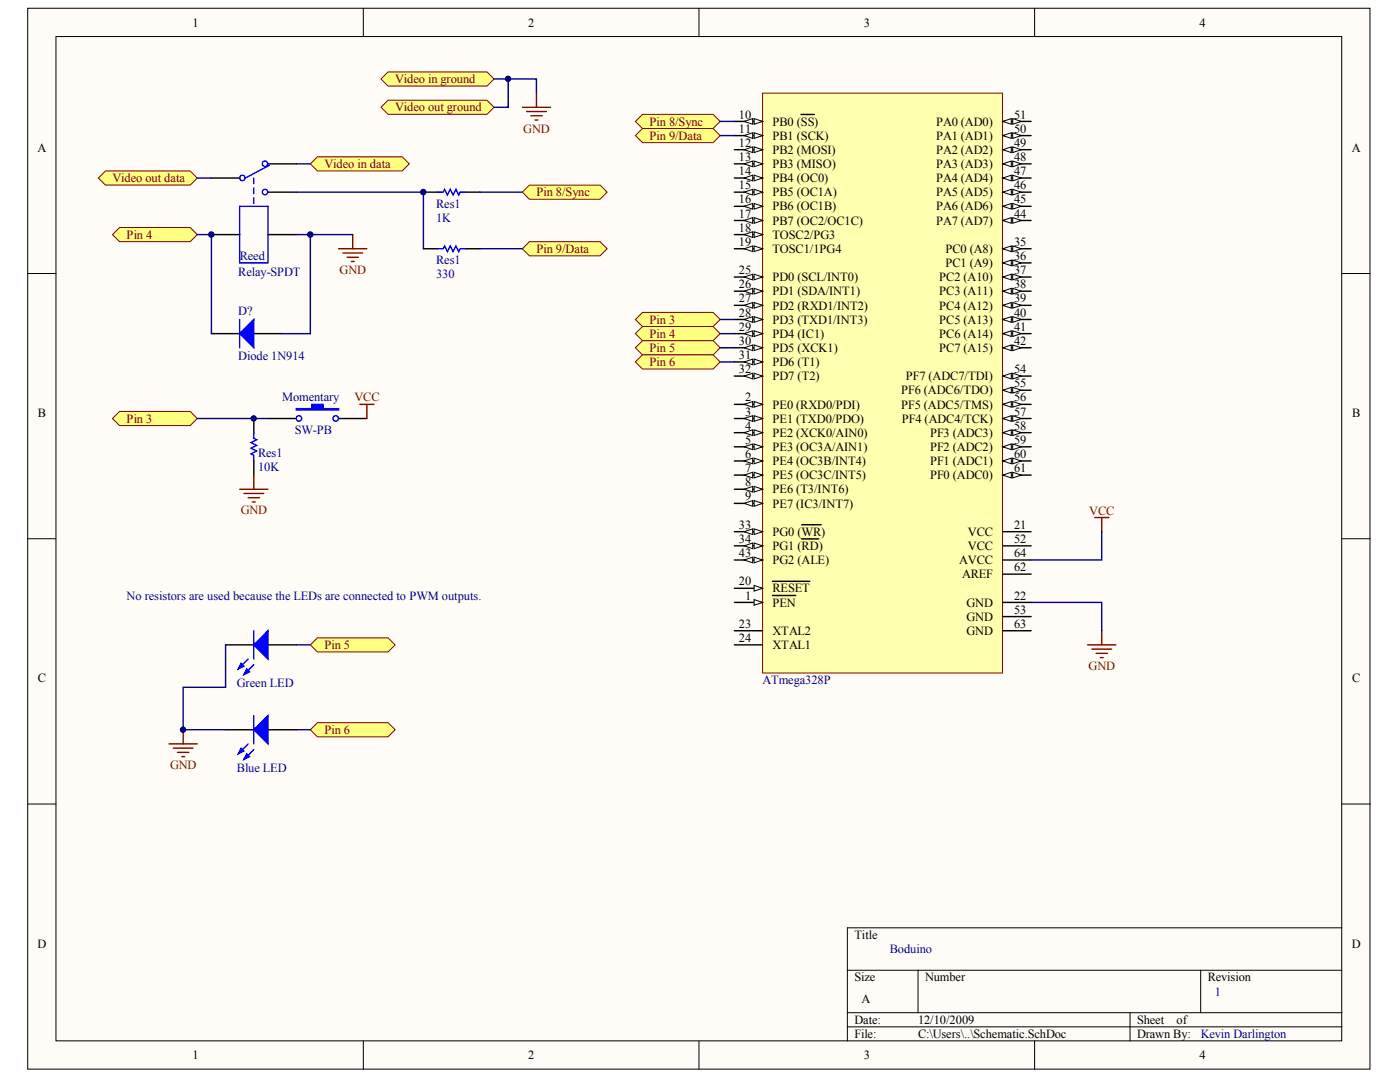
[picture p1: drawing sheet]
<svg xmlns="http://www.w3.org/2000/svg" width="269mm" height="207mm" viewBox="0 0 269 207" stroke-linecap="round" stroke-linejoin="round" font-family="sans-serif">
<g fill="#fffcf8" stroke="#000" stroke-width=".19">
<path d="M5.3 1.6h257.8v203.6h-257.8z"/>
<path d="M10.7 7h246.9v192.8h-246.9z"/>
</g>
<g fill="none" stroke="#000" stroke-width=".19">
<path d="M69.8 1.6v5.4M134.2 1.6v5.4M198.7 1.6v5.4M5.3 52.5h5.4M257.7 52.5h5.4M5.3 103.4h5.4M257.7 103.4h5.4M5.3 154.3h5.4M257.7 154.3h5.4M257.7 178.1h-95v21.7M69.8 199.8v5.4M134.2 199.8v5.4"/>
<path d="M162.7 186.2h95M162.7 194.4h95M162.7 197.1h95M176.3 186.2v8.2M198.7 199.8v5.4M217 194.4v5.4M230.5 186.2v8.2"/>
</g>
<g fill="#ffff80" stroke="#800000" stroke-width=".19">
<path d="M101.7 35.5h13.5l1.4 1.4-1.4 1.3h-13.5l-1.4-1.3z" fill-rule="evenodd"/>
<path d="M101.7 46.4h13.5l1.4 1.3-1.4 1.4h-13.5l-1.4-1.4z" fill-rule="evenodd"/>
<path d="M23 79h13.5l1.4 1.3-1.4 1.4h-13.5l-1.4-1.4z" fill-rule="evenodd"/>
<path d="M23 43.7h13.5l1.4 1.3-1.4 1.4h-13.5l-1.4-1.4z" fill-rule="evenodd"/>
</g>
<path d="M40.6 34.2h5.4M51.4 31.4h5.5M51.4 36.9h5.5M40.6 45h5.4M51.4 45h5.5M48.7 80.3v2.7M48.7 88.5v2.7M51.4 80.3h5.5M65 80.3h5.4" fill="none" stroke="#000" stroke-width=".27"/>
<path d="M56.9 78.4h3v-.8h2.1v.8h3v.3h-8.1z" fill-rule="evenodd" fill="#00f" stroke="#00f" stroke-width=".27"/>
<g fill="none" stroke="#00f" stroke-width=".27">
<path d="M46 39.6h5.4v10.9h-5.4zM48.7 34.2v1.1M48.7 36.1v1.1M48.7 38v1.1M51.7 31.7l-4.6 2.5M48.7 83v1.1l.6 .3-1.1 .5 1.1 .6-1.1 .5 1.1 .6-1.1 .5 .5 .3v1.1"/>
<circle cx="46.5" cy="34.2" r=".52"/>
<circle cx="50.9" cy="36.9" r=".52"/>
<circle cx="50.9" cy="31.4" r=".52"/>
<circle cx="57.4" cy="80.3" r=".52"/>
<circle cx="64.5" cy="80.3" r=".53"/>
</g>
<path d="M69.1 77.6h2.7M70.4 77.6v2.7M46 93.9h5.4M46.8 94.7h3.8M47.7 95.5h2.1M48.5 96.3h.5M48.7 91.2v2.7" fill="none" stroke="#800000" stroke-width=".27"/>
<g fill="#ffff80" stroke="#800000" stroke-width=".19">
<path d="M20.2 32.8h16.3l1.4 1.4-1.4 1.3h-16.3l-1.3-1.3z" fill-rule="evenodd"/>
<path d="M60.9 30.1h16.3l1.4 1.3-1.4 1.4h-16.3l-1.3-1.4z" fill-rule="evenodd"/>
</g>
<path d="M37.9 34.2h2.7M56.9 31.4h2.7M92.2 36.9h8.1M92.2 47.7h8.1M37.9 80.3h13.5" fill="none" stroke="#000080" stroke-width=".27"/>
<path d="M81.3 36.9h2.7M89.4 36.9h2.8M81.3 47.7h2.7M89.4 47.7h2.8" fill="none" stroke="#000" stroke-width=".27"/>
<path d="M84 36.9h1.1l.3-.6 .5 1.1 .6-1.1 .5 1.1 .5-1.1 .6 1.1 .3-.5h1M84 47.7h1.1l.3-.5 .5 1.1 .6-1.1 .5 1.1 .5-1.1 .6 1.1 .3-.6h1" fill="none" stroke="#00f" stroke-width=".27"/>
<path d="M65 47.7h5.4M65.8 48.6h3.8M66.6 49.4h2.2M67.5 50.2h.5M67.7 45v2.7" fill="none" stroke="#800000" stroke-width=".27"/>
<g fill="#ffff80" stroke="#800000" stroke-width=".19">
<path d="M74.5 13.8h19l1.4 1.4-1.4 1.3h-19l-1.3-1.3z" fill-rule="evenodd"/>
<path d="M74.5 19.2h19l1.4 1.4-1.4 1.3h-19l-1.3-1.3z" fill-rule="evenodd"/>
</g>
<path d="M103 17.9v2.7M100.3 20.6h5.4M101.1 21.4h3.8M101.9 22.2h2.2M102.7 23h.6" fill="none" stroke="#800000" stroke-width=".27"/>
<path d="M94.9 15.2h8.1v2.7M97.6 15.2v5.4h-2.7" fill="none" stroke="#000080" stroke-width=".27"/>
<path d="M146.4 17.9h46.1v111.3h-46.1z" fill="#ffffb0" stroke="#800000" stroke-width=".19"/>
<path d="M141 115.6h5.4" fill="none" stroke="#000" stroke-width=".27"/>
<path d="M144.8 115.1l1.6 .5-1.6 .6z" fill="#fffcf8" stroke="#000" stroke-width=".19"/>
<path d="M141 77.6h5.4M148.3 114.3h4.5" fill="none" stroke="#000" stroke-width=".27"/>
<g fill="#fffcf8" stroke="#000" stroke-width=".19">
<path d="M144.8 77.1l1.6 .5-1.6 .5z"/>
<path d="M142.9 77.6l1.6-.5v1z"/>
</g>
<path d="M141 80.3h5.4" fill="none" stroke="#000" stroke-width=".27"/>
<g fill="#fffcf8" stroke="#000" stroke-width=".19">
<path d="M144.8 79.8l1.6 .5-1.6 .6z"/>
<path d="M142.9 80.3l1.6-.5v1.1z"/>
</g>
<path d="M141 83h5.4" fill="none" stroke="#000" stroke-width=".27"/>
<g fill="#fffcf8" stroke="#000" stroke-width=".19">
<path d="M144.8 82.5l1.6 .5-1.6 .6z"/>
<path d="M142.9 83l1.6-.5v1.1z"/>
</g>
<path d="M141 85.8h5.4" fill="none" stroke="#000" stroke-width=".27"/>
<g fill="#fffcf8" stroke="#000" stroke-width=".19">
<path d="M144.8 85.2l1.6 .6-1.6 .5z"/>
<path d="M142.9 85.8l1.6-.6v1.1z"/>
</g>
<path d="M141 88.5h5.4" fill="none" stroke="#000" stroke-width=".27"/>
<g fill="#fffcf8" stroke="#000" stroke-width=".19">
<path d="M144.8 87.9l1.6 .6-1.6 .5z"/>
<path d="M142.9 88.5l1.6-.6v1.1z"/>
</g>
<path d="M141 91.2h5.4" fill="none" stroke="#000" stroke-width=".27"/>
<g fill="#fffcf8" stroke="#000" stroke-width=".19">
<path d="M144.8 90.6l1.6 .6-1.6 .5z"/>
<path d="M142.9 91.2l1.6-.6v1.1z"/>
</g>
<path d="M141 93.9h5.4" fill="none" stroke="#000" stroke-width=".27"/>
<g fill="#fffcf8" stroke="#000" stroke-width=".19">
<path d="M144.8 93.4l1.6 .5-1.6 .5z"/>
<path d="M142.9 93.9l1.6-.5v1z"/>
</g>
<path d="M141 96.6h5.4" fill="none" stroke="#000" stroke-width=".27"/>
<g fill="#fffcf8" stroke="#000" stroke-width=".19">
<path d="M144.8 96.1l1.6 .5-1.6 .6z"/>
<path d="M142.9 96.6l1.6-.5v1.1z"/>
</g>
<path d="M141 23.3h5.4" fill="none" stroke="#000" stroke-width=".27"/>
<g fill="#fffcf8" stroke="#000" stroke-width=".19">
<path d="M144.8 22.8l1.6 .5-1.6 .5z"/>
<path d="M142.9 23.3l1.6-.5v1z"/>
</g>
<path d="M141 26h5.4M153.8 22h2.6" fill="none" stroke="#000" stroke-width=".27"/>
<g fill="#fffcf8" stroke="#000" stroke-width=".19">
<path d="M144.8 25.5l1.6 .5-1.6 .6z"/>
<path d="M142.9 26l1.6-.5v1.1z"/>
</g>
<path d="M141 28.7h5.4" fill="none" stroke="#000" stroke-width=".27"/>
<g fill="#fffcf8" stroke="#000" stroke-width=".19">
<path d="M144.8 28.2l1.6 .5-1.6 .6z"/>
<path d="M142.9 28.7l1.6-.5v1.1z"/>
</g>
<path d="M141 31.4h5.4" fill="none" stroke="#000" stroke-width=".27"/>
<g fill="#fffcf8" stroke="#000" stroke-width=".19">
<path d="M144.8 30.9l1.6 .5-1.6 .6z"/>
<path d="M142.9 31.4l1.6-.5v1.1z"/>
</g>
<path d="M141 34.2h5.4" fill="none" stroke="#000" stroke-width=".27"/>
<g fill="#fffcf8" stroke="#000" stroke-width=".19">
<path d="M144.8 33.6l1.6 .6-1.6 .5z"/>
<path d="M142.9 34.2l1.6-.6v1.1z"/>
</g>
<path d="M141 36.9h5.4" fill="none" stroke="#000" stroke-width=".27"/>
<g fill="#fffcf8" stroke="#000" stroke-width=".19">
<path d="M144.8 36.3l1.6 .6-1.6 .5z"/>
<path d="M142.9 36.9l1.6-.6v1.1z"/>
</g>
<path d="M141 39.6h5.4" fill="none" stroke="#000" stroke-width=".27"/>
<g fill="#fffcf8" stroke="#000" stroke-width=".19">
<path d="M144.8 39.1l1.6 .5-1.6 .5z"/>
<path d="M142.9 39.6l1.6-.5v1z"/>
</g>
<path d="M141 42.3h5.4" fill="none" stroke="#000" stroke-width=".27"/>
<g fill="#fffcf8" stroke="#000" stroke-width=".19">
<path d="M144.8 41.8l1.6 .5-1.6 .6z"/>
<path d="M142.9 42.3l1.6-.5v1.1z"/>
</g>
<path d="M141 45h5.4" fill="none" stroke="#000" stroke-width=".27"/>
<g fill="#fffcf8" stroke="#000" stroke-width=".19">
<path d="M144.8 44.5l1.6 .5-1.6 .6z"/>
<path d="M142.9 45l1.6-.5v1.1z"/>
</g>
<path d="M141 47.7h5.4" fill="none" stroke="#000" stroke-width=".27"/>
<g fill="#fffcf8" stroke="#000" stroke-width=".19">
<path d="M144.8 47.2l1.6 .5-1.6 .6z"/>
<path d="M142.9 47.7l1.6-.5v1.1z"/>
</g>
<path d="M141 112.9h5.4" fill="none" stroke="#000" stroke-width=".27"/>
<path d="M144.8 112.4l1.6 .5-1.6 .5z" fill="#fffcf8" stroke="#000" stroke-width=".19"/>
<path d="M141 53.2h5.4M148.3 111.6h7.2M192.6 102h5.4M192.6 115.6h5.4M141 121h5.4M141 123.8h5.4" fill="none" stroke="#000" stroke-width=".27"/>
<g fill="#fffcf8" stroke="#000" stroke-width=".19">
<path d="M144.8 52.6l1.6 .6-1.6 .5z"/>
<path d="M142.9 53.2l1.6-.6v1.1z"/>
</g>
<path d="M141 55.9h5.4" fill="none" stroke="#000" stroke-width=".27"/>
<g fill="#fffcf8" stroke="#000" stroke-width=".19">
<path d="M144.8 55.3l1.6 .6-1.6 .5z"/>
<path d="M142.9 55.9l1.6-.6v1.1z"/>
</g>
<path d="M141 58.6h5.4" fill="none" stroke="#000" stroke-width=".27"/>
<g fill="#fffcf8" stroke="#000" stroke-width=".19">
<path d="M144.8 58.1l1.6 .5-1.6 .5z"/>
<path d="M142.9 58.6l1.6-.5v1z"/>
</g>
<path d="M141 61.3h5.4" fill="none" stroke="#000" stroke-width=".27"/>
<g fill="#fffcf8" stroke="#000" stroke-width=".19">
<path d="M144.8 60.8l1.6 .5-1.6 .6z"/>
<path d="M142.9 61.3l1.6-.5v1.1z"/>
</g>
<path d="M141 64h5.4" fill="none" stroke="#000" stroke-width=".27"/>
<g fill="#fffcf8" stroke="#000" stroke-width=".19">
<path d="M144.8 63.5l1.6 .5-1.6 .6z"/>
<path d="M142.9 64l1.6-.5v1.1z"/>
</g>
<path d="M141 66.7h5.4" fill="none" stroke="#000" stroke-width=".27"/>
<g fill="#fffcf8" stroke="#000" stroke-width=".19">
<path d="M144.8 66.2l1.6 .5-1.6 .6z"/>
<path d="M142.9 66.7l1.6-.5v1.1z"/>
</g>
<path d="M141 69.5h5.4" fill="none" stroke="#000" stroke-width=".27"/>
<g fill="#fffcf8" stroke="#000" stroke-width=".19">
<path d="M144.8 68.9l1.6 .6-1.6 .5z"/>
<path d="M142.9 69.5l1.6-.6v1.1z"/>
</g>
<path d="M141 72.2h5.4" fill="none" stroke="#000" stroke-width=".27"/>
<g fill="#fffcf8" stroke="#000" stroke-width=".19">
<path d="M144.8 71.6l1.6 .6-1.6 .5z"/>
<path d="M142.9 72.2l1.6-.6v1.1z"/>
</g>
<path d="M141 102h5.4" fill="none" stroke="#000" stroke-width=".27"/>
<g fill="#fffcf8" stroke="#000" stroke-width=".19">
<path d="M144.8 101.5l1.6 .5-1.6 .6z"/>
<path d="M142.9 102l1.6-.5v1.1z"/>
</g>
<path d="M141 104.8h5.4M153.9 100.7h3.8" fill="none" stroke="#000" stroke-width=".27"/>
<g fill="#fffcf8" stroke="#000" stroke-width=".19">
<path d="M144.8 104.2l1.6 .6-1.6 .5z"/>
<path d="M142.9 104.8l1.6-.6v1.1z"/>
</g>
<path d="M192.6 47.7h5.4M153.9 103.4h3.3" fill="none" stroke="#000" stroke-width=".27"/>
<g fill="#fffcf8" stroke="#000" stroke-width=".19">
<path d="M192.6 47.7l1.6-.5v1.1z"/>
<path d="M194.5 47.2l1.6 .5-1.6 .6z"/>
</g>
<path d="M192.6 50.5h5.4" fill="none" stroke="#000" stroke-width=".27"/>
<g fill="#fffcf8" stroke="#000" stroke-width=".19">
<path d="M192.6 50.5l1.6-.6v1.1z"/>
<path d="M194.5 49.9l1.6 .6-1.6 .5z"/>
</g>
<path d="M192.6 53.2h5.4" fill="none" stroke="#000" stroke-width=".27"/>
<g fill="#fffcf8" stroke="#000" stroke-width=".19">
<path d="M192.6 53.2l1.6-.6v1.1z"/>
<path d="M194.5 52.6l1.6 .6-1.6 .5z"/>
</g>
<path d="M192.6 55.9h5.4" fill="none" stroke="#000" stroke-width=".27"/>
<g fill="#fffcf8" stroke="#000" stroke-width=".19">
<path d="M192.6 55.9l1.6-.6v1.1z"/>
<path d="M194.5 55.3l1.6 .6-1.6 .5z"/>
</g>
<path d="M192.6 58.6h5.4" fill="none" stroke="#000" stroke-width=".27"/>
<g fill="#fffcf8" stroke="#000" stroke-width=".19">
<path d="M192.6 58.6l1.6-.5v1z"/>
<path d="M194.5 58.1l1.6 .5-1.6 .5z"/>
</g>
<path d="M192.6 61.3h5.4" fill="none" stroke="#000" stroke-width=".27"/>
<g fill="#fffcf8" stroke="#000" stroke-width=".19">
<path d="M192.6 61.3l1.6-.5v1.1z"/>
<path d="M194.5 60.8l1.6 .5-1.6 .6z"/>
</g>
<path d="M192.6 64h5.4" fill="none" stroke="#000" stroke-width=".27"/>
<g fill="#fffcf8" stroke="#000" stroke-width=".19">
<path d="M192.6 64l1.6-.5v1.1z"/>
<path d="M194.5 63.5l1.6 .5-1.6 .6z"/>
</g>
<path d="M192.6 66.7h5.4" fill="none" stroke="#000" stroke-width=".27"/>
<g fill="#fffcf8" stroke="#000" stroke-width=".19">
<path d="M192.6 66.7l1.6-.5v1.1z"/>
<path d="M194.5 66.2l1.6 .5-1.6 .6z"/>
</g>
<path d="M141 107.5h5.4" fill="none" stroke="#000" stroke-width=".27"/>
<g fill="#fffcf8" stroke="#000" stroke-width=".19">
<path d="M144.8 106.9l1.6 .6-1.6 .5z"/>
<path d="M142.9 107.5l1.6-.6v1.1z"/>
</g>
<path d="M192.6 42.3h5.4" fill="none" stroke="#000" stroke-width=".27"/>
<g fill="#fffcf8" stroke="#000" stroke-width=".19">
<path d="M192.6 42.3l1.6-.5v1.1z"/>
<path d="M194.5 41.8l1.6 .5-1.6 .6z"/>
</g>
<path d="M192.6 39.6h5.4" fill="none" stroke="#000" stroke-width=".27"/>
<g fill="#fffcf8" stroke="#000" stroke-width=".19">
<path d="M192.6 39.6l1.6-.5v1z"/>
<path d="M194.5 39.1l1.6 .5-1.6 .5z"/>
</g>
<path d="M192.6 36.9h5.4" fill="none" stroke="#000" stroke-width=".27"/>
<g fill="#fffcf8" stroke="#000" stroke-width=".19">
<path d="M192.6 36.9l1.6-.6v1.1z"/>
<path d="M194.5 36.3l1.6 .6-1.6 .5z"/>
</g>
<path d="M192.6 34.2h5.4" fill="none" stroke="#000" stroke-width=".27"/>
<g fill="#fffcf8" stroke="#000" stroke-width=".19">
<path d="M192.6 34.2l1.6-.6v1.1z"/>
<path d="M194.5 33.6l1.6 .6-1.6 .5z"/>
</g>
<path d="M192.6 31.4h5.4" fill="none" stroke="#000" stroke-width=".27"/>
<g fill="#fffcf8" stroke="#000" stroke-width=".19">
<path d="M192.6 31.4l1.6-.5v1.1z"/>
<path d="M194.5 30.9l1.6 .5-1.6 .6z"/>
</g>
<path d="M192.6 28.7h5.4" fill="none" stroke="#000" stroke-width=".27"/>
<g fill="#fffcf8" stroke="#000" stroke-width=".19">
<path d="M192.6 28.7l1.6-.5v1.1z"/>
<path d="M194.5 28.2l1.6 .5-1.6 .6z"/>
</g>
<path d="M192.6 26h5.4" fill="none" stroke="#000" stroke-width=".27"/>
<g fill="#fffcf8" stroke="#000" stroke-width=".19">
<path d="M192.6 26l1.6-.5v1.1z"/>
<path d="M194.5 25.5l1.6 .5-1.6 .6z"/>
</g>
<path d="M192.6 23.3h5.4" fill="none" stroke="#000" stroke-width=".27"/>
<g fill="#fffcf8" stroke="#000" stroke-width=".19">
<path d="M192.6 23.3l1.6-.5v1z"/>
<path d="M194.5 22.8l1.6 .5-1.6 .5z"/>
</g>
<path d="M192.6 72.2h5.4M192.6 104.8h5.4M192.6 118.3h5.4" fill="none" stroke="#000" stroke-width=".27"/>
<g fill="#fffcf8" stroke="#000" stroke-width=".19">
<path d="M192.6 72.2l1.6-.6v1.1z"/>
<path d="M194.5 71.6l1.6 .6-1.6 .5z"/>
</g>
<path d="M192.6 74.9h5.4" fill="none" stroke="#000" stroke-width=".27"/>
<g fill="#fffcf8" stroke="#000" stroke-width=".19">
<path d="M192.6 74.9l1.6-.6v1.1z"/>
<path d="M194.5 74.3l1.6 .6-1.6 .5z"/>
</g>
<path d="M192.6 77.6h5.4" fill="none" stroke="#000" stroke-width=".27"/>
<g fill="#fffcf8" stroke="#000" stroke-width=".19">
<path d="M192.6 77.6l1.6-.5v1z"/>
<path d="M194.5 77.1l1.6 .5-1.6 .5z"/>
</g>
<path d="M192.6 80.3h5.4" fill="none" stroke="#000" stroke-width=".27"/>
<g fill="#fffcf8" stroke="#000" stroke-width=".19">
<path d="M192.6 80.3l1.6-.5v1.1z"/>
<path d="M194.5 79.8l1.6 .5-1.6 .6z"/>
</g>
<path d="M192.6 83h5.4" fill="none" stroke="#000" stroke-width=".27"/>
<g fill="#fffcf8" stroke="#000" stroke-width=".19">
<path d="M192.6 83l1.6-.5v1.1z"/>
<path d="M194.5 82.5l1.6 .5-1.6 .6z"/>
</g>
<path d="M192.6 85.8h5.4" fill="none" stroke="#000" stroke-width=".27"/>
<g fill="#fffcf8" stroke="#000" stroke-width=".19">
<path d="M192.6 85.8l1.6-.6v1.1z"/>
<path d="M194.5 85.2l1.6 .6-1.6 .5z"/>
</g>
<path d="M192.6 88.5h5.4" fill="none" stroke="#000" stroke-width=".27"/>
<g fill="#fffcf8" stroke="#000" stroke-width=".19">
<path d="M192.6 88.5l1.6-.6v1.1z"/>
<path d="M194.5 87.9l1.6 .6-1.6 .5z"/>
</g>
<path d="M192.6 91.2h5.4" fill="none" stroke="#000" stroke-width=".27"/>
<g fill="#fffcf8" stroke="#000" stroke-width=".19">
<path d="M192.6 91.2l1.6-.6v1.1z"/>
<path d="M194.5 90.6l1.6 .6-1.6 .5z"/>
</g>
<path d="M192.6 110.2h5.4M192.6 107.5h5.4M192.6 121h5.4" fill="none" stroke="#000" stroke-width=".27"/>
<path d="M208.8 123.8h5.5M209.6 124.6h3.8M210.5 125.4h2.1M211.3 126.2h.5M211.5 121v2.8" fill="none" stroke="#800000" stroke-width=".27"/>
<g fill="#ffff80" stroke="#800000" stroke-width=".19">
<path d="M123.4 60h13.5l1.4 1.3-1.4 1.4h-13.5l-1.4-1.4z" fill-rule="evenodd"/>
<path d="M123.4 62.7h13.5l1.4 1.3-1.4 1.4h-13.5l-1.4-1.4z" fill-rule="evenodd"/>
</g>
<path d="M138.3 61.3h2.7M138.3 64h2.7" fill="none" stroke="#000080" stroke-width=".27"/>
<g fill="#ffff80" stroke="#800000" stroke-width=".19">
<path d="M123.4 21.9h13.5l1.4 1.4-1.4 1.4h-13.5l-1.4-1.4z" fill-rule="evenodd"/>
<path d="M123.4 24.7h13.5l1.4 1.3-1.4 1.4h-13.5l-1.4-1.4z" fill-rule="evenodd"/>
</g>
<path d="M56.9 36.9h24.4v10.8M138.3 23.3h2.7M138.3 26h2.7M37.9 45h2.7v19M56.9 45h10.8M59.6 45v19h-5.4" fill="none" stroke="#000080" stroke-width=".27"/>
<path d="M210.2 99.3h2.7M211.5 99.3v2.7" fill="none" stroke="#800000" stroke-width=".27"/>
<path d="M40.6 64h5.4M48.7 64h5.5" fill="none" stroke="#000" stroke-width=".27"/>
<path d="M48.7 61.3v5.4l-2.7-2.7z" fill="#00f" stroke="#00f" stroke-width=".27"/>
<path d="M46 61.3v5.4" fill="none" stroke="#00f" stroke-width=".27"/>
<g fill="#ffff80" stroke="#800000" stroke-width=".19">
<path d="M123.4 65.4h13.5l1.4 1.3-1.4 1.4h-13.5l-1.4-1.4z" fill-rule="evenodd"/>
<path d="M123.4 68.1h13.5l1.4 1.4-1.4 1.3h-13.5l-1.4-1.3z" fill-rule="evenodd"/>
</g>
<path d="M138.3 66.7h2.7M138.3 69.5h2.7M43.3 123.8v8.1h-8.1v8.2h8.1" fill="none" stroke="#000080" stroke-width=".27"/>
<path d="M43.3 123.8h5.4M51.4 123.8h5.5M43.3 140.1h5.4M51.4 140.1h5.5" fill="none" stroke="#000" stroke-width=".27"/>
<g fill="#00f" stroke="#00f" stroke-width=".27">
<path d="M51.4 137.3v5.5l-2.7-2.7z"/>
<path d="M46.3 143.6l.5 .5-1 .6z"/>
<path d="M47.4 144.7l.5 .5-1.1 .6z"/>
<path d="M51.4 121v5.5l-2.7-2.7z"/>
<path d="M46.3 127.3l.5 .5-1 .6z"/>
<path d="M47.4 128.4l.5 .5-1.1 .6z"/>
</g>
<path d="M47.7 126.5l-1.9 1.9M48.7 121v5.5M48.7 137.3v5.5M48.7 127.6l-1.9 1.9M47.7 142.8l-1.9 1.9M48.7 143.9l-1.9 1.9" fill="none" stroke="#00f" stroke-width=".27"/>
<path d="M32.5 142.8h5.4M33.3 143.6h3.8M34.1 144.4h2.2M34.9 145.2h.5M35.2 140.1v2.7" fill="none" stroke="#800000" stroke-width=".27"/>
<g fill="#ffff80" stroke="#800000" stroke-width=".19">
<path d="M60.9 122.4h13.6l1.4 1.4-1.4 1.3h-13.6l-1.3-1.3z" fill-rule="evenodd"/>
<path d="M60.9 138.7h13.6l1.4 1.4-1.4 1.3h-13.6l-1.3-1.3z" fill-rule="evenodd"/>
</g>
<path d="M198 115.6h13.5v5.4M211.5 102v5.5h-13.5M56.9 123.8h2.7M56.9 140.1h2.7" fill="none" stroke="#000080" stroke-width=".27"/>
<g fill="#000080" stroke="#000080" stroke-width=".19">
<circle cx="35.1" cy="140" r=".52"/>
<circle cx="40.6" cy="45" r=".52"/>
<circle cx="48.7" cy="80.3" r=".52"/>
<circle cx="59.6" cy="45" r=".53"/>
<circle cx="81.3" cy="36.9" r=".52"/>
<circle cx="97.6" cy="15.1" r=".52"/>
</g>
<g font-size="2.4">
<text x="37" y="5.1">1</text>
<text x="101.4" y="5.1">2</text>
<text x="165.9" y="5.1">3</text>
<text x="230.3" y="5.1">4</text>
<text x="141.9" y="22.7">10</text>
<text x="194.7" y="22.7">51</text>
<text x="7.2" y="29.2">A</text>
<text x="141.9" y="25.5">11</text>
<text x="141.9" y="28.2">12</text>
<text x="148.3" y="24.1">PB0 (SS)</text>
<text x="148.3" y="26.8">PB1 (SCK)</text>
<text x="148.3" y="29.5">PB2 (MOSI)</text>
<text x="179.8" y="29.5">PA2 (AD2)</text>
<text x="179.8" y="26.8">PA1 (AD1)</text>
<text x="179.8" y="24.1">PA0 (AD0)</text>
<text x="194.7" y="28.2">49</text>
<text x="194.7" y="25.5">50</text>
<text x="259.6" y="29.2">A</text>
<text x="141.9" y="30.9">13</text>
<text x="141.9" y="33.6">14</text>
<text x="148.3" y="32.2">PB3 (MISO)</text>
<text x="148.3" y="35">PB4 (OC0)</text>
<text x="179.8" y="35">PA4 (AD4)</text>
<text x="179.8" y="32.2">PA3 (AD3)</text>
<text x="194.7" y="33.6">47</text>
<text x="194.7" y="30.9">48</text>
<text x="141.9" y="36.3">15</text>
<text x="141.9" y="39">16</text>
<text x="141.9" y="41.8">17</text>
<text x="148.3" y="37.7">PB5 (OC1A)</text>
<text x="148.3" y="40.4">PB6 (OC1B)</text>
<text x="179.8" y="40.4">PA6 (AD6)</text>
<text x="179.8" y="37.7">PA5 (AD5)</text>
<text x="194.7" y="41.8">44</text>
<text x="194.7" y="39">45</text>
<text x="194.7" y="36.3">46</text>
<text x="141.9" y="44.5">18</text>
<text x="141.9" y="47.2">19</text>
<text x="148.3" y="43.1">PB7 (OC2/OC1C)</text>
<text x="148.3" y="45.8">TOSC2/PG3</text>
<text x="179.8" y="43.1">PA7 (AD7)</text>
<text x="194.7" y="47.2">35</text>
<text x="141.9" y="52.6">25</text>
<text x="148.3" y="48.5">TOSC1/1PG4</text>
<text x="148.3" y="54">PD0 (SCL/INT0)</text>
<text x="180.3" y="54">PC2 (A10)</text>
<text x="181.5" y="48.5">PC0 (A8)</text>
<text x="181.5" y="51.3">PC1 (A9)</text>
<text x="194.7" y="49.9">36</text>
<text x="194.7" y="52.6">37</text>
<text x="141.9" y="55.3">26</text>
<text x="141.9" y="58">27</text>
<text x="148.3" y="56.7">PD1 (SDA/INT1)</text>
<text x="148.3" y="59.4">PD2 (RXD1/INT2)</text>
<text x="180.3" y="56.7">PC3 (A11)</text>
<text x="180.3" y="59.4">PC4 (A12)</text>
<text x="194.7" y="55.3">38</text>
<text x="194.7" y="58">39</text>
<text x="141.9" y="60.8">28</text>
<text x="141.9" y="63.5">29</text>
<text x="148.3" y="62.1">PD3 (TXD1/INT3)</text>
<text x="148.3" y="64.8">PD4 (IC1)</text>
<text x="180.3" y="62.1">PC5 (A13)</text>
<text x="180.3" y="64.8">PC6 (A14)</text>
<text x="194.7" y="60.8">40</text>
<text x="194.7" y="63.5">41</text>
<text x="141.9" y="66.2">30</text>
<text x="141.9" y="68.9">31</text>
<text x="141.9" y="71.6">32</text>
<text x="148.3" y="67.5">PD5 (XCK1)</text>
<text x="148.3" y="70.3">PD6 (T1)</text>
<text x="180.3" y="67.5">PC7 (A15)</text>
<text x="194.7" y="66.2">42</text>
<text x="194.7" y="71.6">54</text>
<text x="143.1" y="77">2</text>
<text x="148.3" y="73">PD7 (T2)</text>
<text x="173" y="75.7">PF6 (ADC6/TDO)</text>
<text x="173.9" y="73">PF7 (ADC7/TDI)</text>
<text x="194.7" y="74.3">55</text>
<text x="194.7" y="77">56</text>
<text x="7.2" y="80.1">B</text>
<text x="143.1" y="79.8">3</text>
<text x="143.1" y="82.5">4</text>
<text x="148.3" y="78.4">PE0 (RXD0/PDI)</text>
<text x="148.3" y="81.1">PE1 (TXD0/PDO)</text>
<text x="148.3" y="83.8">PE2 (XCK0/AIN0)</text>
<text x="173" y="78.4">PF5 (ADC5/TMS)</text>
<text x="173.2" y="81.1">PF4 (ADC4/TCK)</text>
<text x="178.6" y="83.8">PF3 (ADC3)</text>
<text x="194.7" y="79.8">57</text>
<text x="194.7" y="82.5">58</text>
<text x="259.6" y="80.1">B</text>
<text x="143.1" y="85.2">5</text>
<text x="143.1" y="87.9">6</text>
<text x="148.3" y="86.6">PE3 (OC3A/AIN1)</text>
<text x="148.3" y="89.3">PE4 (OC3B/INT4)</text>
<text x="178.6" y="86.6">PF2 (ADC2)</text>
<text x="178.6" y="89.3">PF1 (ADC1)</text>
<text x="194.7" y="85.2">59</text>
<text x="194.7" y="87.9">60</text>
<text x="143.1" y="90.6">7</text>
<text x="143.1" y="93.3">8</text>
<text x="148.3" y="92">PE5 (OC3C/INT5)</text>
<text x="148.3" y="94.7">PE6 (T3/INT6)</text>
<text x="178.6" y="92">PF0 (ADC0)</text>
<text x="194.7" y="90.6">61</text>
<text x="141.9" y="101.5">33</text>
<text x="143.1" y="96.1">9</text>
<text x="148.3" y="97.4">PE7 (IC3/INT7)</text>
<text x="194.7" y="101.5">21</text>
<text x="141.9" y="104.2">34</text>
<text x="141.9" y="106.9">43</text>
<text x="148.3" y="102.8">PG0 (WR)</text>
<text x="148.3" y="105.6">PG1 (RD)</text>
<text x="185.9" y="102.8">VCC</text>
<text x="185.9" y="105.6">VCC</text>
<text x="194.7" y="104.2">52</text>
<text x="194.7" y="106.9">64</text>
<text x="141.9" y="112.3">20</text>
<text x="148.3" y="113.7">RESET</text>
<text x="148.3" y="108.3">PG2 (ALE)</text>
<text x="184.2" y="108.3">AVCC</text>
<text x="184.7" y="111">AREF</text>
<text x="194.7" y="109.6">62</text>
<text x="143.1" y="115.1">1</text>
<text x="148.3" y="116.4">PEN</text>
<text x="185.6" y="116.4">GND</text>
<text x="185.6" y="119.1">GND</text>
<text x="194.7" y="115.1">22</text>
<text x="194.7" y="117.8">53</text>
<text x="141.9" y="120.5">23</text>
<text x="141.9" y="123.2">24</text>
<text x="148.3" y="121.8">XTAL2</text>
<text x="148.3" y="124.6">XTAL1</text>
<text x="185.6" y="121.8">GND</text>
<text x="194.7" y="120.5">63</text>
<text x="7.2" y="131">C</text>
<text x="259.6" y="131">C</text>
<text x="7.2" y="181.9">D</text>
<text x="164.1" y="180.2">Title</text>
<text x="259.6" y="181.9">D</text>
<text x="164.1" y="188.3">Size</text>
<text x="177.6" y="188.3">Number</text>
<text x="231.9" y="188.3">Revision</text>
<text x="164.1" y="196.5">Date:</text>
<text x="165.4" y="192.4">A</text>
<text x="176.3" y="196.5">12/10/2009</text>
<text x="218.3" y="196.5">Sheet</text>
<text x="225.9" y="196.5">of</text>
<text x="37" y="203.3">1</text>
<text x="101.4" y="203.3">2</text>
<text x="164.1" y="199.2">File:</text>
<text x="165.9" y="203.3">3</text>
<text x="176.3" y="199.2">C:\Users\..\Schematic.SchDoc</text>
<text x="218.3" y="199.2">Drawn By:</text>
<text x="230.3" y="203.3">4</text>
</g>
<g font-size="2.4" fill="#800000">
<text x="75.9" y="16">Video in ground</text>
<text x="75.9" y="21.4">Video out ground</text>
<text x="100.5" y="25.4">GND</text>
<text x="124.7" y="24.1">Pin 8/Sync</text>
<text x="124.7" y="26.8">Pin 9/Data</text>
<text x="21.6" y="35">Video out data</text>
<text x="62.3" y="32.2">Video in data</text>
<text x="103" y="37.7">Pin 8/Sync</text>
<text x="24.3" y="45.8">Pin 4</text>
<text x="65.2" y="52.6">GND</text>
<text x="103" y="48.5">Pin 9/Data</text>
<text x="124.7" y="62.1">Pin 3</text>
<text x="124.7" y="64.8">Pin 4</text>
<text x="124.7" y="67.5">Pin 5</text>
<text x="124.7" y="70.3">Pin 6</text>
<text x="68.1" y="77">VCC</text>
<text x="24.3" y="81.1">Pin 3</text>
<text x="46.2" y="98.7">GND</text>
<text x="209.2" y="98.8">VCC</text>
<text x="62.3" y="124.6">Pin 5</text>
<text x="209" y="128.6">GND</text>
<text x="62.3" y="140.9">Pin 6</text>
<text x="32.6" y="147.6">GND</text>
</g>
<g font-size="2.4" fill="#000080">
<text x="83.7" y="39.9">Res1</text>
<text x="83.7" y="42.6">1K</text>
<text x="45.8" y="52.9">Relay-SPDT</text>
<text x="46" y="49.9">Reed</text>
<text x="83.7" y="53.4">330</text>
<text x="83.7" y="50.7">Res1</text>
<text x="45.8" y="60.5">D?</text>
<text x="45.8" y="69.2">Diode 1N914</text>
<text x="54.2" y="77">Momentary</text>
<text x="56.6" y="83.3">SW-PB</text>
<text x="49.6" y="87.6">Res1</text>
<text x="49.6" y="90.4">10K</text>
<text x="24.3" y="115.1">No resistors are used because the LEDs are connected to PWM outputs.</text>
<text x="45.5" y="131.9">Green LED</text>
<text x="146.4" y="131.3">ATmega328P</text>
<text x="45.5" y="148.2">Blue LED</text>
<text x="170.8" y="182.9">Boduino</text>
<text x="233.3" y="191.1">1</text>
<text x="230.5" y="199.2">Kevin Darlington</text>
</g>
</svg>
